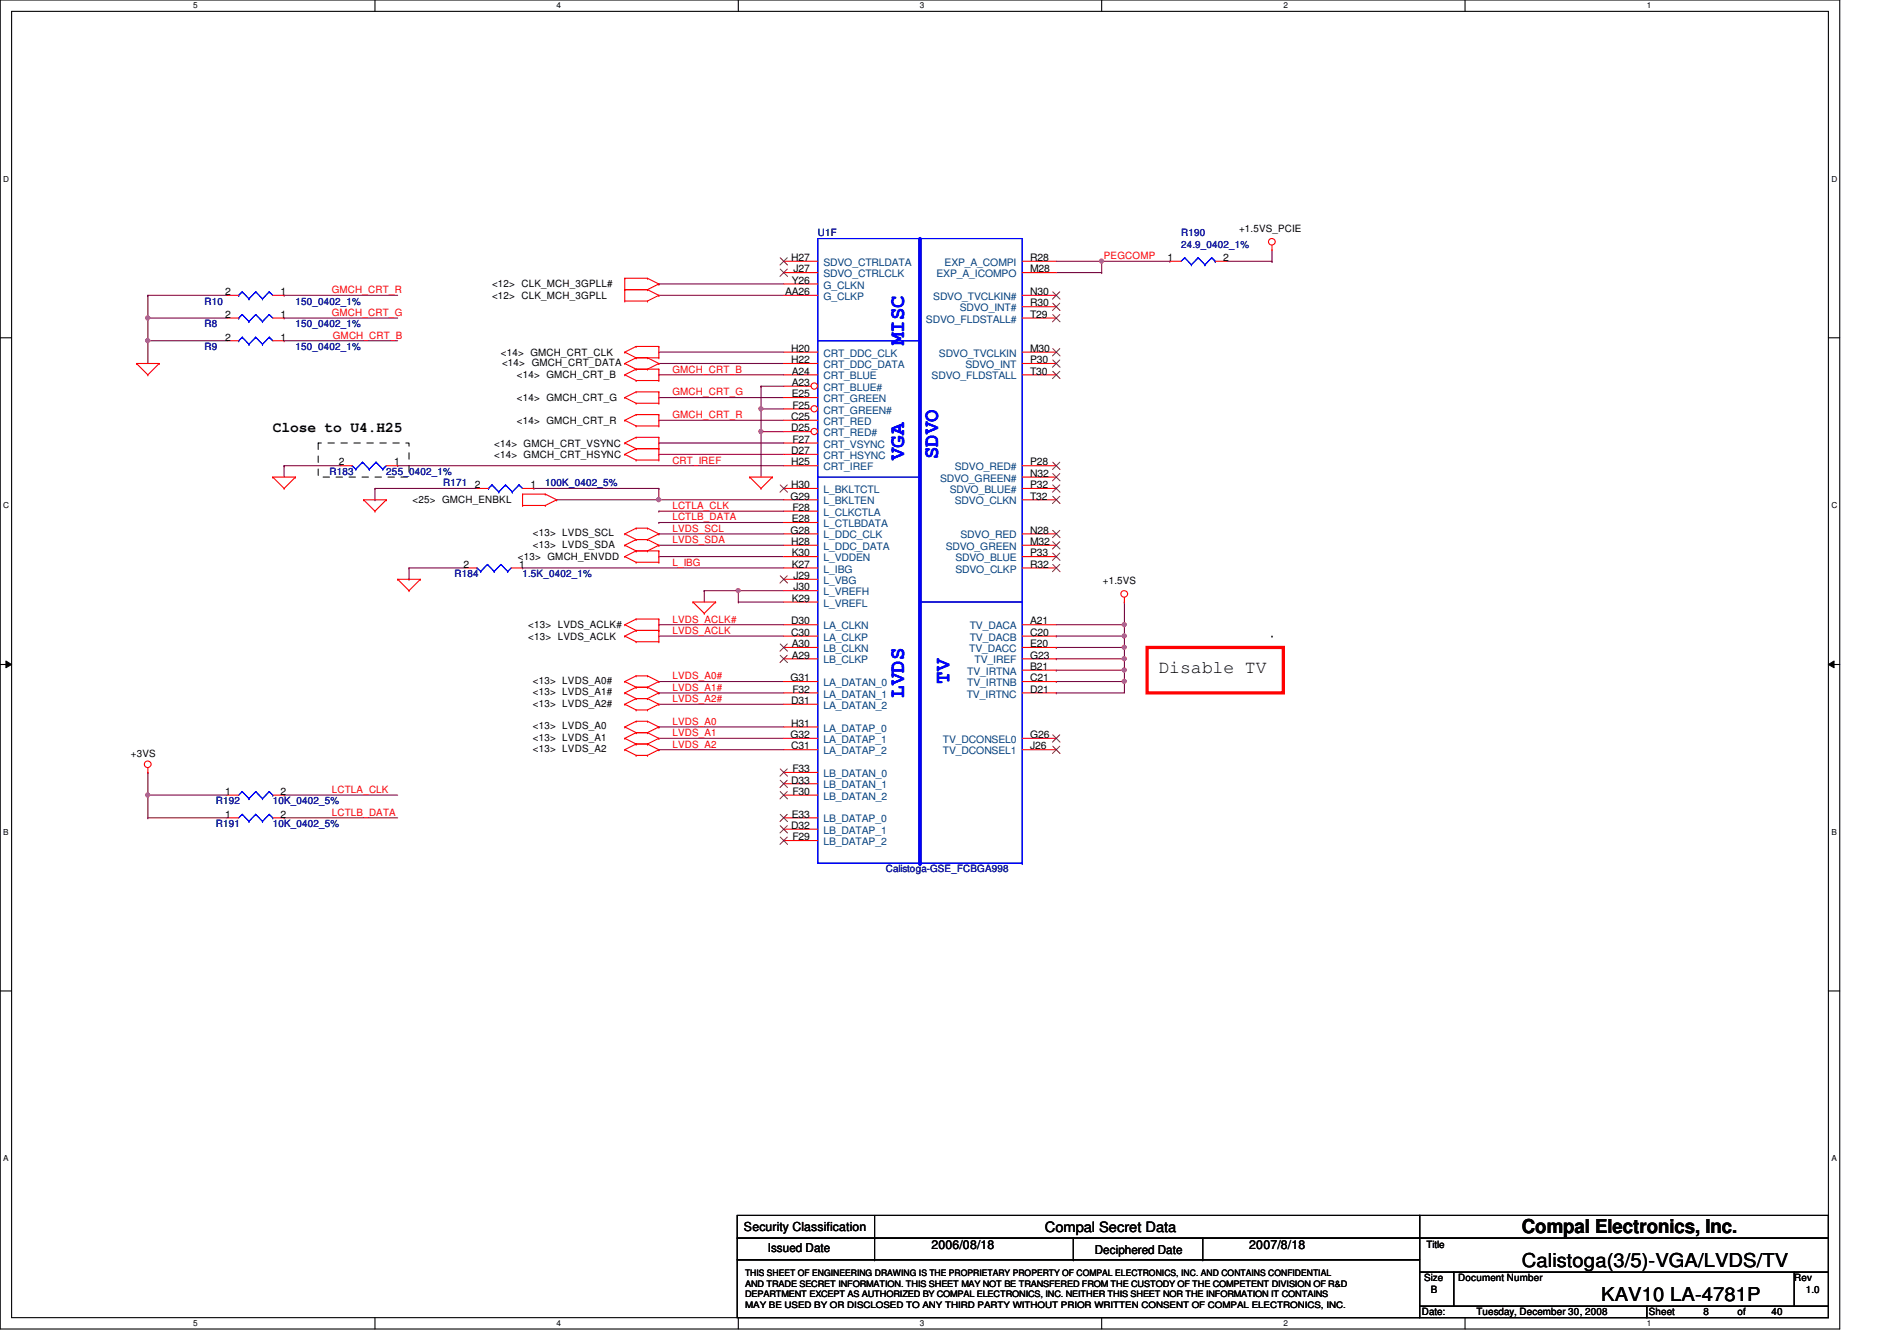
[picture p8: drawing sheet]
<svg xmlns="http://www.w3.org/2000/svg" width="297mm" height="210mm" viewBox="0 0 297 210" stroke-linecap="round" stroke-linejoin="round" font-family="sans-serif">
<path d="M0 0h288.1v208h-288.1zM1.8 1.8h284.5v204.4h-284.5z" fill="none" stroke="#000" stroke-width=".17"/>
<g fill="#fff">
<path d="M30.3 .2h.6v1.4h-.6z"/>
<path d="M30.3 206.4h.6v1.4h-.6z"/>
</g>
<path d="M58.7 0v1.8M58.7 206.2v1.8" fill="none" stroke="#000" stroke-width=".17"/>
<g fill="#fff">
<path d="M87.2 .2h.6v1.4h-.6z"/>
<path d="M87.2 206.4h.6v1.4h-.6z"/>
</g>
<path d="M115.6 0v1.8M115.6 206.2v1.8" fill="none" stroke="#000" stroke-width=".17"/>
<g fill="#fff">
<path d="M144.1 .2h.6v1.4h-.6z"/>
<path d="M144.1 206.4h.6v1.4h-.6z"/>
</g>
<path d="M172.5 0v1.8M172.5 206.2v1.8" fill="none" stroke="#000" stroke-width=".17"/>
<g fill="#fff">
<path d="M201 .2h.6v1.4h-.6z"/>
<path d="M201 206.4h.6v1.4h-.6z"/>
</g>
<path d="M229.4 0v1.8M229.4 206.2v1.8" fill="none" stroke="#000" stroke-width=".17"/>
<g fill="#fff">
<path d="M257.8 .2h.7v1.4h-.7z"/>
<path d="M257.8 206.4h.7v1.4h-.7z"/>
<path d="M.5 27.3h.9v1.4h-.9z"/>
<path d="M286.8 27.3h.9v1.4h-.9z"/>
<path d="M.5 78.4h.9v1.4h-.9z"/>
<path d="M286.8 78.4h.9v1.4h-.9z"/>
</g>
<path d="M0 52.9h1.8M286.3 52.9h1.8" fill="none" stroke="#000" stroke-width=".17"/>
<g fill="#fff">
<path d="M.5 129.5h.8v1.4h-.8z"/>
<path d="M286.8 129.5h.8v1.4h-.8z"/>
</g>
<path d="M0 104h1.8M286.3 104h1.8" fill="none" stroke="#000" stroke-width=".17"/>
<path d="M.9 103.5l.9 .5-.9 .5zM286.3 104l.9-.5v1z" fill="#000"/>
<path d="M.9 103.5l.9 .5-.9 .5zM286.3 104l.9-.5v1z" fill="none" stroke="#000" stroke-width=".16"/>
<g fill="#fff">
<path d="M.5 180.6h.8v1.4h-.8z"/>
<path d="M286.8 180.6h.8v1.4h-.8z"/>
</g>
<path d="M0 155.1h1.8M286.3 155.1h1.8" fill="none" stroke="#000" stroke-width=".17"/>
<g fill="none" stroke="#800040" stroke-width=".17">
<path d="M44.5 72.9h.1M44.5 72.9h8.9M64 88.9h.1M64 88.9h8.9M23.2 120.9h.1M23.2 128h.1M23.2 124.5h.1M23.2 120.9v3.6M23.2 124.5h12.4M23.2 128h12.4M44.5 124.5h.1M44.5 128h.1"/>
<path d="M44.5 124.5h17.8M44.5 128h17.8"/>
</g>
<circle cx="23.1" cy="124.4" r=".32" fill="#f0f"/>
<circle cx="23.1" cy="124.4" r=".32" fill="none" stroke="#f0f" stroke-width=".17"/>
<g fill="none" stroke="#800040" stroke-width=".17">
<path d="M103.2 56.9h.1M103.2 44.4h.1M103.2 46.2h.1M103.2 55.1h.1M103.2 56.9h19.5M103.2 44.4h19.5M103.2 46.2h19.5M103.2 55.1h19.5M119.2 64h.1M119.2 64v3.6M81.8 88.9h.1M81.8 88.9h40.9"/>
<path d="M103.2 80h.1M103.2 81.8h.1M103.2 80h19.5M103.2 81.8h19.5M110.3 92.5h.1M110.3 92.5v1.7M115.6 92.5h.1M115.6 92.5h7.1M23.2 124.5h.1M23.2 124.5v3.5"/>
</g>
<circle cx="119.1" cy="64" r=".32" fill="#f0f"/>
<circle cx="119.1" cy="64" r=".32" fill="none" stroke="#f0f" stroke-width=".17"/>
<g fill="none" stroke="#800040" stroke-width=".17">
<path d="M103.2 58.7h.1M103.2 58.7h19.5M103.2 65.8h.1M103.2 62.2h.1M103.2 65.8h19.5M103.2 62.2h19.5M103.2 87.1h.1M103.2 97.8h.1M103.2 99.6h.1M103.2 87.1h19.5M103.2 97.8h19.5M103.2 99.6h19.5"/>
<path d="M165.4 99.6h.1M165.4 99.6h10.7M176.1 99.6h.1M176.1 97.8v1.8M103.2 113.8h.1M103.2 108.5h.1M103.2 115.6h.1M103.2 110.2h.1M103.2 117.3h.1M103.2 106.7h.1M103.2 113.8h19.5M103.2 108.5h19.5"/>
<path d="M103.2 115.6h19.5M103.2 110.2h19.5M103.2 117.3h19.5M103.2 106.7h19.5M165.4 108.5h.1M165.4 108.5h10.7"/>
</g>
<circle cx="176" cy="97.8" r=".32" fill="#f0f"/>
<circle cx="176" cy="97.8" r=".32" fill="none" stroke="#f0f" stroke-width=".17"/>
<circle cx="176" cy="99.5" r=".32" fill="#f0f"/>
<circle cx="176" cy="99.5" r=".32" fill="none" stroke="#f0f" stroke-width=".17"/>
<path d="M176.1 99.6v1.7M176.1 101.3h.1" fill="none" stroke="#800040" stroke-width=".17"/>
<circle cx="176" cy="101.3" r=".32" fill="#f0f"/>
<circle cx="176" cy="101.3" r=".32" fill="none" stroke="#f0f" stroke-width=".17"/>
<path d="M176.1 94.2h.1M176.1 94.2v3.6M165.4 104.9h.1M165.4 104.9h10.7M176.1 106.7h.1M176.1 106.7v1.8" fill="none" stroke="#800040" stroke-width=".17"/>
<circle cx="176" cy="106.7" r=".32" fill="#f0f"/>
<circle cx="176" cy="106.7" r=".32" fill="none" stroke="#f0f" stroke-width=".17"/>
<path d="M165.4 97.8h10.7M176.1 97.8h.1M165.4 106.7h.1M176.1 104.9h.1M176.1 104.9v1.8h-10.7" fill="none" stroke="#800040" stroke-width=".17"/>
<circle cx="176" cy="104.9" r=".32" fill="#f0f"/>
<circle cx="176" cy="104.9" r=".32" fill="none" stroke="#f0f" stroke-width=".17"/>
<path d="M165.4 101.3h.1M165.4 103.1h.1M165.4 101.3h10.7M165.4 103.1h10.7M176.1 101.3h.1M176.1 103.1h.1M176.1 101.3v3.6" fill="none" stroke="#800040" stroke-width=".17"/>
<circle cx="176" cy="103.1" r=".32" fill="#f0f"/>
<circle cx="176" cy="103.1" r=".32" fill="none" stroke="#f0f" stroke-width=".17"/>
<path d="M199.2 39.1v1.8M165.4 40.9h7.1M172.5 40.9h.1M192.1 40.9h7.1M199.2 40.9h.1" fill="none" stroke="#800040" stroke-width=".17"/>
<circle cx="172.5" cy="40.9" r=".32" fill="#f0f"/>
<circle cx="172.5" cy="40.9" r=".32" fill="none" stroke="#f0f" stroke-width=".17"/>
<path d="M165.4 42.7h7.1M172.5 42.7h.1M172.5 40.9h.1M172.5 40.9v1.8M172.5 40.9h10.7M183.2 40.9h.1M103.2 78.2h.1M103.2 78.2h19.5" fill="none" stroke="#800040" stroke-width=".17"/>
<circle cx="103.1" cy="78.2" r=".32" fill="#f0f"/>
<circle cx="103.1" cy="78.2" r=".32" fill="none" stroke="#f0f" stroke-width=".17"/>
<path d="M115.6 92.5h.1M115.6 92.5v1.7" fill="none" stroke="#800040" stroke-width=".17"/>
<circle cx="115.6" cy="92.4" r=".32" fill="#f0f"/>
<circle cx="115.6" cy="92.4" r=".32" fill="none" stroke="#f0f" stroke-width=".17"/>
<path d="M119.2 67.6h.1M119.2 67.6v7.1" fill="none" stroke="#800040" stroke-width=".17"/>
<circle cx="119.1" cy="67.5" r=".32" fill="#f0f"/>
<circle cx="119.1" cy="67.5" r=".32" fill="none" stroke="#f0f" stroke-width=".17"/>
<g fill="none" stroke="#800040" stroke-width=".17">
<path d="M23.2 46.2h.1M23.2 53.3h.1M23.2 46.2h12.4M23.2 53.3h12.4M44.5 72.9h.1M44.5 72.9v1.8M58.7 78.2h.1M58.7 76.5h.1M58.7 76.5v1.7M58.7 76.5h16M62.3 72.9h.1M62.3 72.9h60.4"/>
<path d="M83.6 76.5h.1M83.6 76.5h19.6M87.2 78.2h.1M103.2 76.5h.1M103.2 76.5v1.7h-16M119.2 60.5h.1M119.2 67.6h.1M119.2 64h.1M119.2 60.5v3.5M119.2 67.6h3.5M119.2 60.5h3.5M119.2 64h3.5"/>
<path d="M64 90.7h.1M64 88.9v1.8M103.2 85.3h.1M103.2 83.6h.1M103.2 85.3h19.5M103.2 83.6h19.5M110.3 92.5h.1M110.3 92.5h5.3M115.6 94.2h.1M115.6 94.2h7.1"/>
</g>
<circle cx="23.1" cy="53.3" r=".32" fill="#f0f"/>
<circle cx="23.1" cy="53.3" r=".32" fill="none" stroke="#f0f" stroke-width=".17"/>
<path d="M23.2 49.8h.1M23.2 49.8h12.4M44.5 49.8h.1M44.5 53.3h.1M44.5 49.8h17.8M44.5 53.3h17.8" fill="none" stroke="#800040" stroke-width=".17"/>
<circle cx="23.1" cy="49.8" r=".32" fill="#f0f"/>
<circle cx="23.1" cy="49.8" r=".32" fill="none" stroke="#f0f" stroke-width=".17"/>
<path d="M23.2 53.3h.1M23.2 46.2h.1M23.2 49.8h.1M23.2 46.2v10.7M44.5 46.2h.1M44.5 46.2h17.8M103.2 69.3h.1M103.2 71.1h.1M103.2 69.3h19.5M103.2 71.1h19.5" fill="none" stroke="#800040" stroke-width=".17"/>
<g fill="none" stroke="#f00" stroke-width=".17">
<path d="M199.2 39.1h.1M199.2 38.4v.7M21.4 56.9h.1M21.4 56.9h3.5M21.4 56.9l1.8 1.8M23.2 58.7h.1M24.9 56.9h.1M24.9 56.9l-1.7 1.8M35.6 49.8h1.8M42.7 49.8h1.8M97.8 43.6h.1M97.8 45.3h.1"/>
<path d="M97.8 47.1h.1M97.8 56.9h.1M97.8 55.1h.1M97.8 58.7h.1M97.8 43.6h3.6M97.8 43.6v3.5M97.8 45.3h3.6M97.8 47.1h3.6M97.8 56.9l1.8 .9M97.8 55.1l1.8 .9M97.8 58.7l1.8 .9M99.6 56h.1"/>
<path d="M99.6 57.8h.1M99.6 54.2h.1M99.6 59.6h.1M99.6 56l-1.8 .9M99.6 56h3.6M99.6 57.8h3.6M99.6 54.2h3.6M99.6 54.2l-1.8 .9M99.6 57.8l-1.8 .9M99.6 59.6h3.6M101.4 43.6h.1M101.4 45.3h.1"/>
<path d="M101.4 47.1h.1M101.4 56h.1M101.4 57.8h.1M101.4 43.6l1.8 .8M101.4 45.3l1.8 .9M101.4 56l1.8 .9M103.2 44.4h.1M103.2 46.2h.1M103.2 56.9h.1M103.2 56h.1M103.2 54.2h.1M103.2 59.6h.1"/>
<path d="M103.2 57.8h.1M103.2 44.4l-1.8 .9M103.2 46.2l-1.8 .9M103.2 56.9l-1.8 .9M103.2 54.2v1.8M103.2 57.8v1.8M42.7 74.7h.1M42.7 74.7h3.6M42.7 74.7l1.8 1.8M44.5 76.5h.1M46.3 74.7h.1M46.3 74.7l-1.8 1.8"/>
<path d="M56.9 78.2h.1M56.9 78.2h3.6M56.9 78.2l1.8 1.8M60.5 78.2h.1M60.5 78.2l-1.8 1.8M81.8 77.3h.1M81.8 79.1h.1M81.8 77.3h3.6M81.8 77.3v1.8M81.8 79.1h3.6M85.4 77.3h.1M85.4 79.1h.1"/>
<path d="M85.4 77.3l1.8 .9M87.2 78.2h.1M87.2 78.2l-1.8 .9M97.8 65.8h.1M97.8 69.3h.1M97.8 71.1h.1M97.8 62.2h.1M97.8 65.8l1.8 .9M97.8 69.3l1.8 .9M97.8 71.1l1.8 .9M97.8 62.2l1.8 .9M99.6 64.9h.1"/>
<path d="M99.6 66.7h.1M99.6 68.5h.1M99.6 70.2h.1M99.6 72h.1M99.6 61.3h.1M99.6 63.1h.1M99.6 64.9h3.6M99.6 64.9l-1.8 .9M99.6 66.7h3.6M99.6 68.5h3.6M99.6 68.5l-1.8 .8M99.6 70.2h3.6"/>
<path d="M99.6 70.2l-1.8 .9M99.6 72h3.6M99.6 61.3h3.6M99.6 61.3l-1.8 .9M99.6 63.1h3.6M103.2 66.7h.1M103.2 64.9h.1M103.2 70.2h.1M103.2 68.5h.1M103.2 72h.1M103.2 63.1h.1M103.2 61.3h.1"/>
<path d="M103.2 61.3v1.8M103.2 64.9v1.8M103.2 68.5v3.5M117.4 74.7h.1M117.4 74.7h3.5M117.4 74.7l1.8 1.8M119.2 76.5h.1M120.9 74.7h.1M120.9 74.7l-1.7 1.8M58.7 80h.1M62.3 90.7h.1M62.3 90.7h3.5"/>
<path d="M62.3 90.7l1.7 1.8M64 92.5h.1M65.8 90.7h.1M65.8 90.7l-1.8 1.8M97.8 87.1h.1M97.8 99.6h.1M97.8 97.8h.1M97.8 83.6h.1M97.8 85.3h.1M97.8 87.1l1.8 .9M97.8 99.6l1.8 .9M97.8 97.8l1.8 .9"/>
<path d="M97.8 83.6l1.8 .9M97.8 85.3l1.8 .9M99.6 86.2h.1M99.6 88h.1M99.6 98.7h.1M99.6 96.9h.1M99.6 82.7h.1M99.6 84.5h.1M99.6 86.2h3.6M99.6 86.2l-1.8 .9M99.6 88h3.6M99.6 98.7h3.6"/>
<path d="M99.6 98.7l-1.8 .9M99.6 96.9h3.6M99.6 96.9l-1.8 .9M99.6 82.7l-1.8 .9M99.6 82.7h1.8M99.6 84.5h1.8M99.6 84.5l-1.8 .8M101.4 82.7h.1M101.4 84.5h.1M101.4 86.2h.1M101.4 82.7l1.8 .9M101.4 84.5l1.8 .8"/>
<path d="M103.2 88h.1M103.2 86.2h.1M103.2 98.7h.1M103.2 96.9h.1M103.2 83.6h.1M103.2 85.3h.1M103.2 86.2v1.8M103.2 96.9v3.6M103.2 83.6l-1.8 .9M103.2 85.3l-1.8 .9M108.5 94.2h.1M108.5 94.2h3.6"/>
<path d="M108.5 94.2l1.8 1.8M110.3 96h.1M112.1 94.2h.1M112.1 94.2l-1.8 1.8M176.1 94.2h.1M176.1 93.5v.7M97.8 106.7h.1M97.8 108.5h.1M97.8 110.2h.1M97.8 113.8h.1M97.8 115.6h.1M97.8 117.3h.1"/>
<path d="M97.8 106.7l1.8 .9M97.8 108.5l1.8 .8M97.8 110.2l1.8 .9M97.8 113.8l1.8 .9M97.8 115.6l1.8 .9M97.8 117.3l1.8 .9M99.6 100.5h.1M99.6 105.8h.1M99.6 107.6h.1M99.6 109.3h.1M99.6 111.1h.1M99.6 112.9h.1"/>
<path d="M99.6 114.7h.1M99.6 116.5h.1M99.6 118.2h.1M99.6 100.5h3.6M99.6 105.8l-1.8 .9M99.6 105.8h1.8M99.6 107.6h1.8M99.6 107.6l-1.8 .9M99.6 109.3h1.8M99.6 109.3l-1.8 .9M99.6 111.1h1.8M99.6 112.9l-1.8 .9"/>
<path d="M99.6 112.9h1.8M99.6 114.7h1.8M99.6 114.7l-1.8 .9M99.6 116.5h1.8M99.6 116.5l-1.8 .8M99.6 118.2h1.8M101.4 105.8h.1M101.4 107.6h.1M101.4 109.3h.1M101.4 111.1h.1M101.4 112.9h.1M101.4 114.7h.1"/>
<path d="M101.4 116.5h.1M101.4 118.2h.1M101.4 105.8l1.8 .9M101.4 107.6l1.8 .9M101.4 109.3l1.8 .9M101.4 112.9l1.8 .9M101.4 114.7l1.8 .9M101.4 116.5l1.8 .8M103.2 100.5h.1M103.2 106.7h.1M103.2 108.5h.1M103.2 110.2h.1"/>
<path d="M103.2 113.8h.1M103.2 115.6h.1M103.2 117.3h.1M103.2 106.7l-1.8 .9M103.2 108.5l-1.8 .8M103.2 110.2l-1.8 .9M103.2 113.8l-1.8 .9M103.2 115.6l-1.8 .9M103.2 117.3l-1.8 .9M23.2 120.9h.1M23.2 120.2v.7"/>
<circle cx="199.2" cy="37.8" r=".52"/>
<circle cx="176" cy="93" r=".52"/>
<circle cx="23.1" cy="119.6" r=".52"/>
</g>
<g fill="none" stroke="#000" stroke-width=".17">
<path d="M115.4 190.2h106.9v3.6h-106.9zM115.4 193.8h106.9v3.4h-106.9zM115.4 197.2h106.9v9h-106.9zM136.9 193.8h.1M136.9 197.2h.1M136.9 190.2v7M168.1 197.2h.1M168.1 193.8v3.4M188.3 197.2h.1M188.3 193.8v3.4M222.3 190.2h64v3.6h-64zM222.3 193.8h64v5.3h-64z"/>
<path d="M222.3 199.1h5.3v5.4h-5.3zM227.6 199.1h53.4v5.4h-53.4zM281 199.1h5.3v5.4h-5.3zM222.3 204.5h35.5v1.7h-35.5zM257.8 204.5h28.5v1.7h-28.5z"/>
</g>
<path d="M49.8 69.3h14.2v5.4h-14.2zM199.2 99.6h.1" fill="none" stroke="#000" stroke-width=".16" stroke-dasharray="1 1 1 1 1 1 1 1"/>
<path d="M179.6 101.3h21.4v7.2h-21.4z" fill="none" stroke="#f00" stroke-width=".51"/>
<g fill="none" stroke="#00f" stroke-width=".17">
<path d="M128.1 37.3h32v97.8h-32zM37.4 49.8h.1M37.9 49.2h.1M37.9 49.2l1.1 1.1M37.9 49.2l-.5 .6M39 50.3h.1M40 49.2h.1M40 49.2l1.1 1.1M40 49.2l-1 1.1M41.1 50.3h.1M42.2 49.2h.1M42.2 49.2l.5 .6"/>
<path d="M42.2 49.2l-1.1 1.1"/>
</g>
<path d="M144.1 37.3v97.8" fill="none" stroke="#00f" stroke-width=".51"/>
<circle cx="144.1" cy="135.1" r=".25" fill="#00f"/>
<path d="M128.1 37.3h32v97.8h-32zM128.1 53.3h16M144.1 53.3h.1M128.1 74.7h16M144.1 74.7h.1M144.1 94.2h16M160.1 94.2h.1M128.1 135.1h32M160.1 135.1h.1" fill="none" stroke="#00f" stroke-width=".17"/>
<path d="M144.1 37.3v97.8" fill="none" stroke="#00f" stroke-width=".51"/>
<circle cx="144.1" cy="135.1" r=".25" fill="#00f"/>
<path d="M128.1 53.3h16M144.1 53.3h.1M128.1 74.7h16M144.1 74.7h.1M144.1 94.2h16M160.1 94.2h.1M128.1 135.1h32M160.1 135.1h.1" fill="none" stroke="#00f" stroke-width=".17"/>
<g fill="none" stroke="#f00" stroke-width=".17">
<path d="M122.7 42.7h5.4M122.7 44.4h5.4M122.7 46.2h5.4M122.7 40.9h5.4M122.7 55.1h5.4M122.7 56.9h5.4M122.7 58.7h5.4M160.1 97.8h5.3M160.1 99.6h5.3M160.1 101.3h5.3M160.1 103.1h5.3M160.1 104.9h5.3"/>
<path d="M160.1 106.7h5.3M160.1 108.5h5.3"/>
</g>
<path d="M122.2 42.1l1.1 1.2M122.2 40.3l1.1 1.2M123.3 42.1l-1.2 1.2M123.3 40.3l-1.2 1.2" fill="none" stroke="#804000" stroke-width=".16"/>
<circle cx="127.5" cy="60.4" r=".5" fill="#fff"/>
<g fill="none" stroke="#f00" stroke-width=".17">
<path d="M122.7 60.5h4.3M122.7 62.2h5.4"/>
<circle cx="127.5" cy="60.4" r=".5"/>
</g>
<circle cx="127.5" cy="64" r=".5" fill="#fff"/>
<g fill="none" stroke="#f00" stroke-width=".17">
<path d="M122.7 64h4.3M122.7 65.8h5.4"/>
<circle cx="127.5" cy="64" r=".5"/>
</g>
<circle cx="127.5" cy="67.5" r=".5" fill="#fff"/>
<g fill="none" stroke="#f00" stroke-width=".17">
<path d="M35.6 46.2h1.8M35.6 53.3h1.8M42.7 46.2h1.8M42.7 53.3h1.8M160.1 55.1h5.3M160.1 56.9h5.3M160.1 58.7h5.3M160.1 46.2h5.3M160.1 48h5.3M160.1 49.8h5.3M160.1 40.9h5.3M160.1 42.7h5.3"/>
<path d="M183.2 40.9h1.8M190.3 40.9h1.8M53.4 72.9h1.8M60.5 72.9h1.8M74.7 76.5h1.8M81.8 76.5h1.8M122.7 67.6h4.3M122.7 69.3h5.4M122.7 71.1h5.4M122.7 72.9h5.4M122.7 76.5h5.4M122.7 78.2h5.4"/>
<path d="M160.1 72.9h5.3M160.1 76.5h5.3M160.1 78.2h5.3M160.1 74.7h5.3M72.9 88.9h1.8M80 88.9h1.8M122.7 80h5.4M122.7 81.8h5.4M122.7 83.6h5.4M122.7 85.3h5.4M122.7 87.1h5.4M122.7 88.9h5.4"/>
<path d="M122.7 90.7h5.4M122.7 92.5h5.4M122.7 94.2h5.4M122.7 97.8h5.4M122.7 99.6h5.4M160.1 83.6h5.3M160.1 85.3h5.3M160.1 87.1h5.3M160.1 88.9h5.3M122.7 106.7h5.4M122.7 108.5h5.4M122.7 110.2h5.4"/>
<path d="M122.7 113.8h5.4M122.7 115.6h5.4M122.7 117.3h5.4M122.7 101.3h5.4M122.7 103.1h5.4M160.1 115.6h5.3M160.1 117.3h5.3M35.6 124.5h1.8M35.6 128h1.8M42.7 124.5h1.8M42.7 128h1.8M122.7 120.9h5.4"/>
<path d="M122.7 122.7h5.4M122.7 124.5h5.4M122.7 128h5.4M122.7 129.8h5.4M122.7 131.6h5.4"/>
<circle cx="127.5" cy="67.5" r=".5"/>
</g>
<g fill="none" stroke="#804000" stroke-width=".16">
<path d="M164.8 54.6l1.2 1.1M164.8 56.3l1.2 1.2M164.8 58.1l1.2 1.2M164.8 45.7l1.2 1.1M164.8 47.5l1.2 1.1M164.8 49.2l1.2 1.2M165.9 47.5l-1.1 1.1M165.9 54.6l-1.1 1.1M165.9 56.3l-1.1 1.2M165.9 58.1l-1.1 1.2M165.9 45.7l-1.1 1.1M165.9 49.2l-1.1 1.2"/>
<path d="M122.2 75.9l1.1 1.1M123.3 75.9l-1.2 1.1M164.8 72.3l1.2 1.2M164.8 74.1l1.2 1.2M164.8 75.9l1.2 1.1M164.8 77.7l1.2 1.1M165.9 72.3l-1.1 1.2M165.9 74.1l-1.1 1.2M165.9 75.9l-1.1 1.1M165.9 77.7l-1.1 1.1M122.2 90.1l1.1 1.2M123.3 90.1l-1.2 1.2"/>
<path d="M164.8 83l1.2 1.2M164.8 84.8l1.2 1.1M164.8 86.6l1.2 1.1M164.8 88.3l1.2 1.2M165.9 83l-1.1 1.2M165.9 84.8l-1.1 1.1M165.9 86.6l-1.1 1.1M165.9 88.3l-1.1 1.2M122.2 100.8l1.1 1.1M122.2 102.6l1.1 1.1M123.3 100.8l-1.2 1.1M123.3 102.6l-1.2 1.1"/>
<path d="M164.8 115l1.2 1.2M164.8 116.8l1.2 1.1M165.9 115l-1.1 1.2M165.9 116.8l-1.1 1.1M122.2 120.4l1.1 1.1M122.2 122.1l1.1 1.2M122.2 123.9l1.1 1.2M122.2 127.5l1.1 1.1M122.2 129.2l1.1 1.2M122.2 131l1.1 1.2M123.3 127.5l-1.2 1.1M123.3 120.4l-1.2 1.1"/>
<path d="M123.3 122.1l-1.2 1.2M123.3 123.9l-1.2 1.2M123.3 129.2l-1.2 1.2M123.3 131l-1.2 1.2"/>
</g>
<g fill="none" stroke="#00f" stroke-width=".17">
<path d="M37.4 53.3h.1M37.4 46.2h.1M37.9 52.8h.1M37.9 45.7h.1M37.9 52.8l1.1 1.1M37.9 52.8l-.5 .5M37.9 45.7l1.1 1.1M37.9 45.7l-.5 .5M39 53.9h.1M39 46.8h.1M40 52.8h.1M40 45.7h.1"/>
<path d="M40 52.8l1.1 1.1M40 52.8l-1 1.1M40 45.7l1.1 1.1M40 45.7l-1 1.1M41.1 53.9h.1M41.1 46.8h.1M42.2 52.8h.1M42.2 45.7h.1M42.2 52.8l.5 .5M42.2 52.8l-1.1 1.1M42.2 45.7l.5 .5M42.2 45.7l-1.1 1.1"/>
<path d="M185.5 40.3h.1M185.5 40.3l-.5 .6M185.5 40.3l1.1 1.1M186.6 41.4h.1M187.6 40.3h.1M187.6 40.3l-1 1.1M187.6 40.3l1.1 1.1M188.7 41.4h.1M189.7 40.3h.1M189.7 40.3l-1 1.1M189.7 40.3l.6 .6M190.3 40.9h.1"/>
<path d="M55.2 72.9h.1M55.2 72.9l.5 .5M55.7 73.4h.1M56.8 72.3h.1M56.8 72.3l1 1.1M56.8 72.3l-1.1 1.1M57.8 73.4h.1M58.9 72.3h.1M58.9 72.3l1 1.1M58.9 72.3l-1.1 1.1M59.9 73.4h.1M60.5 72.9l-.6 .5"/>
<path d="M76.5 76.5h.1M77 75.9h.1M77 75.9l1.1 1.1M77 75.9l-.5 .6M78.1 77h.1M79.2 75.9h.1M79.2 75.9l1 1.1M79.2 75.9l-1.1 1.1M80.2 77h.1M81.3 75.9h.1M81.3 75.9l.5 .6M81.3 75.9l-1.1 1.1"/>
<path d="M74.7 88.9h.1M74.7 88.9l.6 .6M75.3 89.5h.1M76.3 88.3h.1M76.3 88.3l1.1 1.2M76.3 88.3l-1 1.2M77.4 89.5h.1M78.4 88.3h.1M78.4 88.3l1.1 1.2M78.4 88.3l-1 1.2M79.5 89.5h.1M80 88.9l-.5 .6"/>
<path d="M37.9 123.9h.1M37.9 127.5h.1M37.9 123.9l-.5 .6M37.9 123.9l1.1 1.1M37.9 127.5l-.5 .5M37.9 127.5l1.1 1.1M39 125h.1M39 128.6h.1M40 123.9h.1M40 127.5h.1M40 123.9l-1 1.1M40 123.9l1.1 1.1"/>
<path d="M40 127.5l-1 1.1M40 127.5l1.1 1.1M41.1 125h.1M41.1 128.6h.1M42.2 123.9h.1M42.2 127.5h.1M42.2 123.9l-1.1 1.1M42.2 123.9l.5 .6M42.2 127.5l-1.1 1.1M42.2 127.5l.5 .5M42.7 124.5h.1M42.7 128h.1"/>
</g>
<circle cx="23.1" cy="124.4" r=".32" fill="#f0f"/>
<circle cx="23.1" cy="124.4" r=".32" fill="none" stroke="#f0f" stroke-width=".17"/>
<circle cx="119.1" cy="64" r=".32" fill="#f0f"/>
<circle cx="119.1" cy="64" r=".32" fill="none" stroke="#f0f" stroke-width=".17"/>
<circle cx="176" cy="97.8" r=".32" fill="#f0f"/>
<circle cx="176" cy="97.8" r=".32" fill="none" stroke="#f0f" stroke-width=".17"/>
<circle cx="176" cy="99.5" r=".32" fill="#f0f"/>
<circle cx="176" cy="99.5" r=".32" fill="none" stroke="#f0f" stroke-width=".17"/>
<circle cx="176" cy="101.3" r=".32" fill="#f0f"/>
<circle cx="176" cy="101.3" r=".32" fill="none" stroke="#f0f" stroke-width=".17"/>
<circle cx="176" cy="106.7" r=".32" fill="#f0f"/>
<circle cx="176" cy="106.7" r=".32" fill="none" stroke="#f0f" stroke-width=".17"/>
<circle cx="176" cy="104.9" r=".32" fill="#f0f"/>
<circle cx="176" cy="104.9" r=".32" fill="none" stroke="#f0f" stroke-width=".17"/>
<circle cx="176" cy="103.1" r=".32" fill="#f0f"/>
<circle cx="176" cy="103.1" r=".32" fill="none" stroke="#f0f" stroke-width=".17"/>
<circle cx="172.5" cy="40.9" r=".32" fill="#f0f"/>
<circle cx="172.5" cy="40.9" r=".32" fill="none" stroke="#f0f" stroke-width=".17"/>
<circle cx="103.1" cy="78.2" r=".32" fill="#f0f"/>
<circle cx="103.1" cy="78.2" r=".32" fill="none" stroke="#f0f" stroke-width=".17"/>
<circle cx="115.6" cy="92.4" r=".32" fill="#f0f"/>
<circle cx="115.6" cy="92.4" r=".32" fill="none" stroke="#f0f" stroke-width=".17"/>
<circle cx="119.1" cy="67.5" r=".32" fill="#f0f"/>
<circle cx="119.1" cy="67.5" r=".32" fill="none" stroke="#f0f" stroke-width=".17"/>
<circle cx="23.1" cy="53.3" r=".32" fill="#f0f"/>
<circle cx="23.1" cy="53.3" r=".32" fill="none" stroke="#f0f" stroke-width=".17"/>
<circle cx="23.1" cy="49.8" r=".32" fill="#f0f"/>
<circle cx="23.1" cy="49.8" r=".32" fill="none" stroke="#f0f" stroke-width=".17"/>
<g font-size="3.3" fill="#00f">
<text x="141.6" y="54.1" transform="rotate(-90 141.6 54.1)">MISC</text>
<text x="146.9" y="71.8" transform="rotate(-90 146.9 71.8)">SDVO</text>
<text x="141.6" y="72" transform="rotate(-90 141.6 72)">VGA</text>
<text x="148.7" y="107" transform="rotate(-90 148.7 107)">TV</text>
<text x="141.6" y="109.2" transform="rotate(-90 141.6 109.2)">LVDS</text>
</g>
<g font-size="3">
<text x="238.3" y="193">Compal Electronics, Inc.</text>
<text x="238.3" y="198.3">Calistoga(3/5)-VGA/LVDS/TV</text>
<text x="250.7" y="203.6">KAV10 LA-4781P</text>
</g>
<text font-size="2.8" x="181.4" y="105.4">Disable TV</text>
<text font-size="2.3" x="42.7" y="67.6">Close to U4.H25</text>
<text font-size="2.2" x="163.6" y="192.8">Compal Secret Data</text>
<g font-size="1.9">
<text x="116.5" y="192.7">Security Classification</text>
<text x="120.2" y="196">Issued Date</text>
<text x="145.8" y="195.6">2006/08/18</text>
<text x="171.4" y="196.2">Deciphered Date</text>
<text x="195.6" y="195.6">2007/8/18</text>
</g>
<g font-size="1.6">
<text x="123.9" y="40.9">H27</text>
<text x="161.3" y="40.9">R28</text>
<text x="182.8" y="40.9">1</text>
<text x="191.5" y="40.9">2</text>
<text x="194" y="36.3">+1.5VS_PCIE</text>
<text x="35.3" y="46.2">2</text>
<text x="43.9" y="46.2">1</text>
<text x="77" y="45">&lt;12&gt; CLK_MCH_3GPLL#</text>
<text x="77" y="46.8">&lt;12&gt; CLK_MCH_3GPLL</text>
<text x="122.9" y="46.2">AA26</text>
<text x="124" y="44.4">Y26</text>
<text x="124.2" y="42.6">J27</text>
<text x="161.3" y="46.2">N30</text>
<text x="161.3" y="48">R30</text>
<text x="161.3" y="42.6">M28</text>
<text x="35.3" y="49.7">2</text>
<text x="35.3" y="53.3">2</text>
<text x="43.9" y="49.7">1</text>
<text x="43.9" y="53.3">1</text>
<text x="161.3" y="49.7">T29</text>
<text x="78.4" y="55.7">&lt;14&gt; GMCH_CRT_CLK</text>
<text x="78.6" y="57.3">&lt;14&gt; GMCH_CRT_DATA</text>
<text x="80.9" y="59.2">&lt;14&gt; GMCH_CRT_B</text>
<text x="123.9" y="55.1">H20</text>
<text x="123.9" y="56.9">H22</text>
<text x="124" y="58.6">A24</text>
<text x="161.3" y="55.1">M30</text>
<text x="161.3" y="56.9">P30</text>
<text x="161.3" y="58.6">T30</text>
<text x="80.9" y="62.8">&lt;14&gt; GMCH_CRT_G</text>
<text x="123.9" y="65.7">C25</text>
<text x="124" y="60.4">A23</text>
<text x="124" y="62.2">E25</text>
<text x="124.1" y="64">F25</text>
<text x="77.4" y="69.9">&lt;14&gt; GMCH_CRT_VSYNC</text>
<text x="77.4" y="71.7">&lt;14&gt; GMCH_CRT_HSYNC</text>
<text x="80.9" y="66.3">&lt;14&gt; GMCH_CRT_R</text>
<text x="123.9" y="67.5">D25</text>
<text x="123.9" y="71.1">D27</text>
<text x="124.1" y="69.3">F27</text>
<text x="53" y="72.9">2</text>
<text x="61.7" y="72.9">1</text>
<text x="74.4" y="76.4">2</text>
<text x="83.1" y="76.4">1</text>
<text x="123.9" y="72.9">H25</text>
<text x="123.9" y="76.4">H30</text>
<text x="161.3" y="72.9">P28</text>
<text x="161.3" y="74.6">N32</text>
<text x="161.3" y="76.4">P32</text>
<text x="64.6" y="78.8">&lt;25&gt; GMCH_ENBKL</text>
<text x="83.4" y="83.9">&lt;13&gt; LVDS_SCL</text>
<text x="123.8" y="78.2">G29</text>
<text x="123.8" y="83.5">G28</text>
<text x="124" y="81.7">E28</text>
<text x="124.1" y="80">F28</text>
<text x="161.3" y="83.5">N28</text>
<text x="161.3" y="78.2">T32</text>
<text x="72.6" y="88.9">2</text>
<text x="81.1" y="87.7">&lt;13&gt; GMCH_ENVDD</text>
<text x="81.3" y="88.9">1</text>
<text x="83.4" y="85.7">&lt;13&gt; LVDS_SDA</text>
<text x="123.9" y="85.3">H28</text>
<text x="124" y="87.1">K30</text>
<text x="124" y="88.9">K27</text>
<text x="161.3" y="85.3">M32</text>
<text x="161.3" y="87.1">P33</text>
<text x="161.3" y="88.9">R32</text>
<text x="124" y="94.2">K29</text>
<text x="124.2" y="90.6">J29</text>
<text x="124.2" y="92.4">J30</text>
<text x="172.7" y="91.4">+1.5VS</text>
<text x="82.7" y="100.1">&lt;13&gt; LVDS_ACLK</text>
<text x="82.7" y="98.3">&lt;13&gt; LVDS_ACLK#</text>
<text x="123.9" y="97.7">D30</text>
<text x="123.9" y="99.5">C30</text>
<text x="124" y="101.3">A30</text>
<text x="161.3" y="97.7">A21</text>
<text x="161.3" y="99.5">C20</text>
<text x="161.3" y="101.3">E20</text>
<text x="83.4" y="107.1">&lt;13&gt; LVDS_A0#</text>
<text x="123.8" y="106.6">G31</text>
<text x="124" y="103.1">A29</text>
<text x="161.3" y="103.1">G23</text>
<text x="161.3" y="104.9">B21</text>
<text x="161.3" y="106.6">C21</text>
<text x="83.4" y="108.8">&lt;13&gt; LVDS_A1#</text>
<text x="83.4" y="110.6">&lt;13&gt; LVDS_A2#</text>
<text x="123.9" y="110.2">D31</text>
<text x="123.9" y="113.7">H31</text>
<text x="124.1" y="108.4">F32</text>
<text x="161.3" y="108.4">D21</text>
<text x="20.5" y="118.4">+3VS</text>
<text x="83.4" y="114.2">&lt;13&gt; LVDS_A0</text>
<text x="83.4" y="116">&lt;13&gt; LVDS_A1</text>
<text x="83.4" y="117.7">&lt;13&gt; LVDS_A2</text>
<text x="123.8" y="115.5">G32</text>
<text x="123.9" y="117.3">C31</text>
<text x="161.3" y="115.5">G26</text>
<text x="161.3" y="117.3">J26</text>
<text x="35.3" y="124.4">1</text>
<text x="43.9" y="124.4">2</text>
<text x="123.9" y="122.6">D33</text>
<text x="124.1" y="120.9">F33</text>
<text x="124.1" y="124.4">F30</text>
<text x="35.3" y="128">1</text>
<text x="43.9" y="128">2</text>
<text x="123.9" y="129.8">D32</text>
<text x="124" y="128">E33</text>
<text x="124.1" y="131.5">F29</text>
<text x="223.3" y="195.4">Title</text>
<text x="223" y="200.6">Size</text>
<text x="224.1" y="202.4">B</text>
<text x="228.3" y="200.6">Document Number</text>
<text x="281" y="200.6">Rev</text>
<text x="282.7" y="202.4">1.0</text>
<text x="222.6" y="205.9">Date:</text>
<text x="231.2" y="205.9">Tuesday, December 30, 2008</text>
<text x="258.2" y="205.9">Sheet</text>
<text x="266.7" y="205.9">8</text>
<text x="272.1" y="205.9">of</text>
<text x="277.4" y="205.9">40</text>
</g>
<g font-size="1.6" fill="#000080">
<text x="128.1" y="37">U1F</text>
<text x="185" y="37">R190</text>
<text x="185" y="38.8">24.9_0402_1%</text>
<text x="32" y="47.7">R10</text>
<text x="46.3" y="47.7">150_0402_1%</text>
<text x="32" y="51.2">R8</text>
<text x="46.3" y="51.2">150_0402_1%</text>
<text x="32" y="54.8">R9</text>
<text x="46.3" y="54.8">150_0402_1%</text>
<text x="51.6" y="74.3">R183</text>
<text x="60.5" y="74.3">255_0402_1%</text>
<text x="69.4" y="76.1">R171</text>
<text x="85.4" y="76.1">100K_0402_5%</text>
<text x="71.2" y="90.3">R184</text>
<text x="81.8" y="90.3">1.5K_0402_1%</text>
<text x="33.8" y="125.9">R192</text>
<text x="42.7" y="125.9">10K_0402_5%</text>
<text x="33.8" y="129.5">R191</text>
<text x="42.7" y="129.5">10K_0402_5%</text>
<text x="138.7" y="136.6">Calistoga-GSE_FCBGA998</text>
</g>
<g font-size="1.6" fill="#004080">
<text x="128.9" y="41.6">SDVO_CTRLDATA</text>
<text x="147.9" y="41.6">EXP_A_COMPI</text>
<text x="128.9" y="43.4">SDVO_CTRLCLK</text>
<text x="128.9" y="45.2">G_CLKN</text>
<text x="128.9" y="46.9">G_CLKP</text>
<text x="146.1" y="46.9">SDVO_TVCLKIN#</text>
<text x="146.6" y="43.4">EXP_A_ICOMPO</text>
<text x="145" y="50.5">SDVO_FLDSTALL#</text>
<text x="150.3" y="48.7">SDVO_INT#</text>
<text x="128.9" y="55.8">CRT_DDC_CLK</text>
<text x="128.9" y="57.6">CRT_DDC_DATA</text>
<text x="128.9" y="59.4">CRT_BLUE</text>
<text x="145.9" y="59.4">SDVO_FLDSTALL</text>
<text x="147" y="55.8">SDVO_TVCLKIN</text>
<text x="151.2" y="57.6">SDVO_INT</text>
<text x="128.9" y="61.2">CRT_BLUE#</text>
<text x="128.9" y="62.9">CRT_GREEN</text>
<text x="128.9" y="64.7">CRT_GREEN#</text>
<text x="128.9" y="66.5">CRT_RED</text>
<text x="128.9" y="68.3">CRT_RED#</text>
<text x="128.9" y="70.1">CRT_VSYNC</text>
<text x="128.9" y="71.8">CRT_HSYNC</text>
<text x="128.9" y="73.6">CRT_IREF</text>
<text x="128.9" y="77.2">L_BKLTCTL</text>
<text x="147.2" y="75.4">SDVO_GREEN#</text>
<text x="148.7" y="77.2">SDVO_BLUE#</text>
<text x="149.5" y="73.6">SDVO_RED#</text>
<text x="128.9" y="79">L_BKLTEN</text>
<text x="128.9" y="80.7">L_CLKCTLA</text>
<text x="128.9" y="82.5">L_CTLBDATA</text>
<text x="149.5" y="79">SDVO_CLKN</text>
<text x="128.9" y="84.3">L_DDC_CLK</text>
<text x="128.9" y="86.1">L_DDC_DATA</text>
<text x="128.9" y="87.8">L_VDDEN</text>
<text x="128.9" y="89.6">L_IBG</text>
<text x="148.1" y="86.1">SDVO_GREEN</text>
<text x="149.6" y="87.8">SDVO_BLUE</text>
<text x="149.6" y="89.6">SDVO_CLKP</text>
<text x="150.4" y="84.3">SDVO_RED</text>
<text x="128.9" y="91.4">L_VBG</text>
<text x="128.9" y="93.2">L_VREFH</text>
<text x="128.9" y="95">L_VREFL</text>
<text x="128.9" y="98.5">LA_CLKN</text>
<text x="128.9" y="100.3">LA_CLKP</text>
<text x="151.8" y="98.5">TV_DACA</text>
<text x="151.8" y="100.3">TV_DACB</text>
<text x="128.9" y="107.4">LA_DATAN_0</text>
<text x="128.9" y="102.1">LB_CLKN</text>
<text x="128.9" y="103.8">LB_CLKP</text>
<text x="151.5" y="105.6">TV_IRTNA</text>
<text x="151.5" y="107.4">TV_IRTNB</text>
<text x="151.8" y="102.1">TV_DACC</text>
<text x="152.6" y="103.8">TV_IREF</text>
<text x="128.9" y="109.2">LA_DATAN_1</text>
<text x="128.9" y="111">LA_DATAN_2</text>
<text x="151.4" y="109.2">TV_IRTNC</text>
<text x="128.9" y="114.5">LA_DATAP_0</text>
<text x="128.9" y="116.3">LA_DATAP_1</text>
<text x="128.9" y="118.1">LA_DATAP_2</text>
<text x="147.7" y="116.3">TV_DCONSEL0</text>
<text x="147.7" y="118.1">TV_DCONSEL1</text>
<text x="128.9" y="121.6">LB_DATAN_0</text>
<text x="128.9" y="123.4">LB_DATAN_1</text>
<text x="128.9" y="125.2">LB_DATAN_2</text>
<text x="128.9" y="128.7">LB_DATAP_0</text>
<text x="128.9" y="130.5">LB_DATAP_1</text>
<text x="128.9" y="132.3">LB_DATAP_2</text>
</g>
<g font-size="1.6" fill="#f00">
<text x="172.8" y="40.6">PEGCOMP</text>
<text x="51.9" y="45.9">GMCH_CRT_R</text>
<text x="51.9" y="49.4">GMCH_CRT_G</text>
<text x="52.1" y="53">GMCH_CRT_B</text>
<text x="105.3" y="58.3">GMCH_CRT_B</text>
<text x="105.3" y="65.4">GMCH_CRT_R</text>
<text x="105.3" y="61.9">GMCH_CRT_G</text>
<text x="105.3" y="72.6">CRT_IREF</text>
<text x="105.3" y="79.7">LCTLA_CLK</text>
<text x="105.3" y="81.4">LCTLB_DATA</text>
<text x="105.3" y="83.2">LVDS_SCL</text>
<text x="105.3" y="88.6">L_IBG</text>
<text x="105.3" y="85">LVDS_SDA</text>
<text x="105.3" y="97.5">LVDS_ACLK#</text>
<text x="105.3" y="99.2">LVDS_ACLK</text>
<text x="105.3" y="106.3">LVDS_A0#</text>
<text x="105.3" y="113.5">LVDS_A0</text>
<text x="105.3" y="108.1">LVDS_A1#</text>
<text x="105.3" y="109.9">LVDS_A2#</text>
<text x="105.3" y="115.2">LVDS_A1</text>
<text x="105.3" y="117">LVDS_A2</text>
<text x="51.9" y="124.1">LCTLA_CLK</text>
<text x="51.9" y="127.7">LCTLB_DATA</text>
</g>
<g font-size="1.4">
<text x="116.7" y="199.7">THIS SHEET OF ENGINEERING DRAWING IS THE PROPRIETARY PROPERTY OF COMPAL ELECTRONICS, INC. AND CONTAINS CONFIDENTIAL</text>
<text x="116.7" y="201.4">AND TRADE SECRET INFORMATION. THIS SHEET MAY NOT BE TRANSFERED FROM THE CUSTODY OF THE COMPETENT DIVISION OF R&amp;D</text>
<text x="116.7" y="203">DEPARTMENT EXCEPT AS AUTHORIZED BY COMPAL ELECTRONICS, INC. NEITHER THIS SHEET NOR THE INFORMATION IT CONTAINS</text>
<text x="116.7" y="204.7">MAY BE USED BY OR DISCLOSED TO ANY THIRD PARTY WITHOUT PRIOR WRITTEN CONSENT OF COMPAL ELECTRONICS, INC.</text>
</g>
<g font-size="1.3">
<text x="30.3" y="1.3">5</text>
<text x="87.2" y="1.3">4</text>
<text x="144.1" y="1.3">3</text>
<text x="201" y="1.3">2</text>
<text x="257.8" y="1.3">1</text>
<text x=".5" y="28.4">D</text>
<text x="286.8" y="28.4">D</text>
<text x=".5" y="79.5">C</text>
<text x="286.8" y="79.5">C</text>
<text x=".5" y="130.7">B</text>
<text x="286.8" y="130.7">B</text>
<text x=".5" y="181.8">A</text>
<text x="286.8" y="181.8">A</text>
<text x="30.3" y="207.6">5</text>
<text x="87.2" y="207.6">4</text>
<text x="144.1" y="207.6">3</text>
<text x="201" y="207.6">2</text>
<text x="257.8" y="207.6">1</text>
</g>
</svg>
